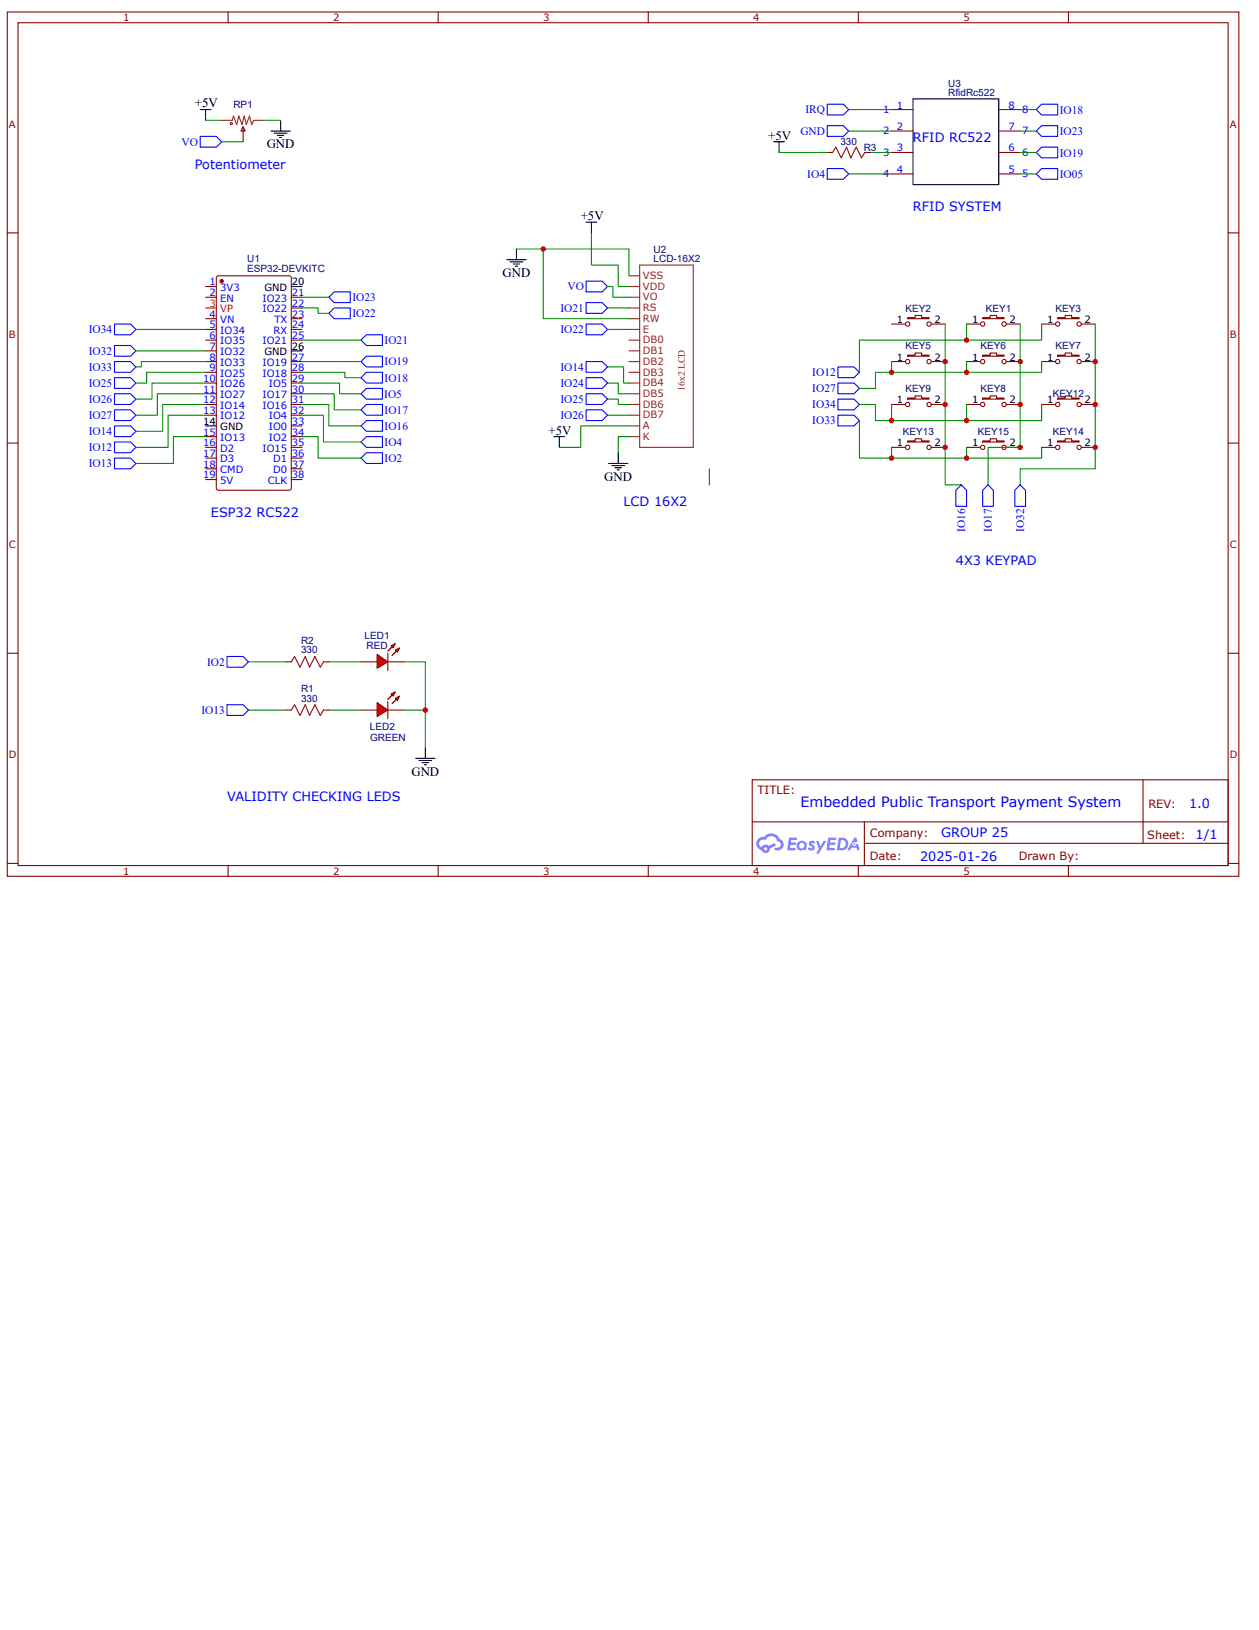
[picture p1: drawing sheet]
<svg xmlns="http://www.w3.org/2000/svg" width="216mm" height="279mm" viewBox="0 0 216 279" stroke-linecap="round" stroke-linejoin="round" font-family="sans-serif">
<g fill="none" stroke="#800" stroke-width=".18">
<path d="M1.3 2.1h211.1v148.1h-211.1zM3.1 3.9h207.5v144.5h-207.5zM39.1 2.1v1.8M75.1 2.1v1.8M111.2 2.1v1.8M147.2 2.1v1.8M183.2 2.1v1.8M1.3 39.9h1.8M210.6 39.9h1.8M1.3 75.9h1.8M210.6 75.9h1.8M1.3 112h1.8"/>
<path d="M210.6 112h1.8M129 133.7h81.6v14.7h-81.6zM196 133.7v10.9M1.3 148h1.8M39.1 148.4v1.8M75.1 148.4v1.8M111.2 148.4v1.8M129 140.9h81.5M147.2 148.4v1.8M148.2 144.6h62.3M148.2 140.9v7.3M183.2 148.4v1.8"/>
<path d="M210.6 148h1.8"/>
</g>
<g fill="#58f">
<path d="M138.9 144.2l.4-.1 .2 .1 .3 .2-.2 .3a.24 .24 0 0 0-.2-.2 .24 .24 0 0 0-.3 .1 .76 .76 0 0 1 .5 1l-.6 .2-.5-.3 .3-.3 .3 .2 .2-.1a.92 .92 0 0 1-.5-.9z"/>
<path d="M140 144.2h.4l.3 .9 .5-.9h.5l-1.3 2.1h-.4l.4-.8z"/>
<path d="M135.3 143.6h1.4v.2l-.2 .2h-.8l-.1 .4h.8l.2 .2-.2 .2h-.8l-.1 .6h.8h.1v.3l-1.4 .1z"/>
<path d="M142 143.6h1.4v.2l-.2 .2h-.8l-.1 .4h.8l.2 .2-.2 .2h-.8l-.1 .6h.8h.1v.3l-1.4 .1z"/>
<path d="M146.5 143.6h.4l.1 .6-.3 .2a.36 .36 0 0 0-.5 .1 .36 .36 0 0 0 .2 .5 .36 .36 0 0 0 .5-.3l.2-.1 .3 1.1h-.4l-.1-.4h-.9l-.2 .4h-.5z"/>
<path d="M143.8 143.6l-.3 2.2h.7a1.09 1.09 0 0 0 1.3-1.2 1.09 1.09 0 0 0-1.3-1zM144.2 144a.74 .74 0 0 1 .8 .8 .74 .74 0 0 1-1 .6z"/>
<path d="M136.9 144.3a.8 .8 0 0 0-.2 1.2 .8 .8 0 0 0 1.2 .1l.3 .2 .2-1.2-.3-.2a.73 .73 0 0 0-1.2-.1zM137 145a.47 .47 0 0 1 .9 0 .47 .47 0 0 1-.9 0z"/>
<path d="M130.1 143.8a1.15 1.15 0 0 0 .5 1.9 .73 .73 0 0 0 .8 .5 .73 .73 0 0 0 .6-.8l1-.5-.2-.4-1 .5a.74 .74 0 0 0-1.2 .3 .72 .72 0 0 1-.3-1.1 .72 .72 0 0 1 1-.2 1.08 1.08 0 0 1 1.1-.7 1.08 1.08 0 0 1 .9 .9 .59 .59 0 0 1 .6 .8 .59 .59 0 0 1-.9 .3l-.2 .2a.92 .92 0 0 0 1.1 .1 .99 .99 0 0 0 .5-1 .99 .99 0 0 0-.7-.8 1.59 1.59 0 0 0-2.7-.4l-.4 .1zM131 145.5a.3 .3 0 0 1 .6 0 .3 .3 0 0 1-.6 0z"/>
<circle cx="146.5" cy="144.7" r=".14"/>
</g>
<path d="M37.2 47.4l.3-.1h12.1l.3 .2 .1 36.2-.3 .3h-12.2l-.4-.2v-36.2z" fill="none" stroke="#800" stroke-width=".18"/>
<circle cx="38" cy="48.2" r=".28" fill="#800"/>
<g fill="none" stroke="#800" stroke-width=".18">
<path d="M35.3 49.1h1.8M35.3 51h1.8M35.3 54.6h1.8M35.3 56.5h1.8M35.3 58.3h1.8M50 51h1.8M50 54.6h1.8M50 56.5h1.8M50 58.3h1.8M50 52.8h1.8M35.3 60.1h1.8M35.3 62h1.8"/>
<path d="M35.3 63.8h1.8M35.3 65.7h1.8M35.3 67.5h1.8M35.3 69.3h1.8M35.3 71.2h1.8M35.3 74.8h1.8M35.3 76.7h1.8M35.3 78.5h1.8M50 62h1.8M50 63.8h1.8M50 65.7h1.8M50 67.5h1.8"/>
<path d="M50 69.3h1.8M50 71.2h1.8M50 74.8h1.8M50 76.7h1.8M50 78.5h1.8M50 73h1.8M35.3 80.4h1.8M35.3 82.2h1.8M50 80.4h1.8M50 82.2h1.8"/>
<circle cx="38" cy="48.2" r=".28"/>
</g>
<path d="M35.3 52.8h1.8" fill="none" stroke="#f00" stroke-width=".18"/>
<path d="M50 49.1h1.8M35.3 73h1.8M50 60.1h1.8" fill="none" stroke="#000" stroke-width=".18"/>
<g fill="none" stroke="#8d2323" stroke-width=".18">
<path d="M107.9 58.3h1.8M107.9 56.5h1.8M107.9 54.6h1.8M107.9 52.8h1.8M107.9 49.1h1.8M107.9 51h1.8M107.9 47.3h1.8M109.7 45.4h9.2v31.3h-9.2zM107.9 73h1.8M107.9 60.1h1.8M107.9 62h1.8M107.9 63.8h1.8"/>
<path d="M107.9 65.7h1.8M107.9 67.5h1.8M107.9 69.3h1.8M107.9 71.2h1.8M107.9 74.8h1.8"/>
</g>
<path d="M64.7 112.2l1.8 1.2-1.8 1.1z" fill="#f00"/>
<path d="M64.7 112.2l1.8 1.2-1.8 1.1zM66.5 112v2.9" fill="none" stroke="#800" stroke-width=".18"/>
<path d="M66.5 111.6l.7-.7z" fill="#800"/>
<path d="M67.2 110.9l-.7 .7" fill="none" stroke="#800" stroke-width=".18"/>
<path d="M67.2 112.3l.8-.7z" fill="#800"/>
<path d="M68 111.6l-.8 .7" fill="none" stroke="#800" stroke-width=".18"/>
<path d="M67.1 110.7l.7-.4-.4 .8z" fill="#f00"/>
<path d="M67.1 110.7l.7-.4-.4 .8z" fill="none" stroke="#800" stroke-width=".18"/>
<path d="M67.8 111.4l.7-.3-.3 .7z" fill="#f00"/>
<g fill="none" stroke="#800" stroke-width=".18">
<path d="M41.7 21.7l.4 .8h-.8zM41.7 21.7v2.6M152.9 55.5h2.4M155.6 54.4h1.3v-.3h1.1v.3h1.3v.2h-3.7zM159.7 55.5h2.4M165.8 55.5h2.3M168.5 54.4h1.3v-.3h1.1v.3h1.3v.2h-3.7zM172.6 55.5h2.3M178.6 55.5h2.4M181.4 54.4h1.3v-.3h1.1v.3h1.3v.2h-3.7zM185.4 55.5h2.4M152.9 62h2.4"/>
<path d="M152.9 69.3h2.4M152.9 76.7h2.4M155.6 60.9h1.3v-.4h1.1v.4h1.3v.2h-3.7zM155.6 68.2h1.3v-.3h1.1v.3h1.3v.2h-3.7zM155.6 75.6h1.3v-.4h1.1v.4h1.3v.2h-3.7zM159.7 62h2.4M159.7 69.3h2.4M159.7 76.7h2.4M165.8 62h2.3M165.8 69.3h2.3M165.8 76.7h2.3M168.5 60.9h1.3v-.4h1.1v.4h1.3v.2h-3.7z"/>
<path d="M168.5 68.2h1.3v-.3h1.1v.3h1.3v.2h-3.7zM168.5 75.6h1.3v-.4h1.1v.4h1.3v.2h-3.7zM172.6 62h2.3M172.6 69.3h2.3M172.6 76.7h2.3M178.6 62h2.4M178.6 69.3h2.4M178.6 76.7h2.4M181.4 60.9h1.3v-.4h1.1v.4h1.3v.2h-3.7zM181.4 68.2h1.3v-.3h1.1v.3h1.3v.2h-3.7zM181.4 75.6h1.3v-.4h1.1v.4h1.3v.2h-3.7zM185.4 62h2.4"/>
<path d="M185.4 69.3h2.4M185.4 76.7h2.4M49 113.4h1M55.5 113.4h.9M61.9 113.4h2.8M66.5 113.4h2.8M67.8 111.4l.7-.3-.3 .7zM49 121.7h1M55.5 121.7h.9"/>
<circle cx="155.6" cy="55.5" r=".37"/>
<circle cx="159.3" cy="55.5" r=".37"/>
<circle cx="168.5" cy="55.5" r=".37"/>
<circle cx="172.2" cy="55.5" r=".37"/>
<circle cx="181.4" cy="55.5" r=".37"/>
<circle cx="185.1" cy="55.5" r=".37"/>
<circle cx="155.6" cy="76.7" r=".37"/>
<circle cx="155.6" cy="69.3" r=".37"/>
<circle cx="155.6" cy="62" r=".37"/>
<circle cx="159.3" cy="76.7" r=".37"/>
<circle cx="159.3" cy="69.3" r=".37"/>
<circle cx="159.3" cy="62" r=".37"/>
<circle cx="168.5" cy="76.7" r=".37"/>
<circle cx="168.5" cy="69.3" r=".37"/>
<circle cx="168.5" cy="62" r=".37"/>
<circle cx="172.2" cy="76.7" r=".37"/>
<circle cx="172.2" cy="69.3" r=".37"/>
<circle cx="172.2" cy="62" r=".37"/>
<circle cx="181.4" cy="76.7" r=".37"/>
<circle cx="181.4" cy="69.3" r=".37"/>
<circle cx="181.4" cy="62" r=".37"/>
<circle cx="185.1" cy="76.7" r=".37"/>
<circle cx="185.1" cy="69.3" r=".37"/>
<circle cx="185.1" cy="62" r=".37"/>
</g>
<g fill="none" stroke="#a00000" stroke-width=".18">
<path d="M50 113.4l.5-.9 .9 1.9 .9-1.9 .8 1.9 .9-1.9 .9 1.9 .6-1M50 121.7l.5-.9 .9 1.8 .9-1.8 .8 1.8 .9-1.8 .9 1.8 .6-.9"/>
<circle cx="39.7" cy="21.2" r=".18"/>
</g>
<g fill="none" stroke="#080" stroke-width=".18">
<path d="M35.3 20.6h2.7M38 24.3h3.7M45.4 20.6h2.7M88.6 42.7h19.3v4.6M93.2 42.7v11.9h14.7M104.2 49.1h.9v1.9h2.8M162.1 55.5v27.6h2.7M165.8 55.5v2.8M174.9 55.5v21.2h-5.5v6.4M178.6 55.5v2.8h-31.2v5.5M187.8 55.5v24.9h-12.9v2.7M35.3 69.3h-7.4v4.6h-4.6"/>
<path d="M35.3 67.5h-8.3v3.7h-3.7M35.3 65.7h-9.2v2.7h-2.8M35.3 63.8h-10.2v1.9h-1.8M35.3 74.8h-5.6v4.6h-6.4M107.9 74.8h-1.9v2.8M107.9 73h-8.3v3.7h-3.7M147.4 69.3h2.7v2.8h28.5v-2.8M147.4 72.1v6.4h31.2v-1.8M152.9 62v1.8M152.9 69.3v2.8M152.9 76.7v1.8M165.8 62v1.8"/>
<path d="M165.8 69.3v2.8M165.8 76.7v1.8M178.6 62v1.8h-28.5v2.8h-2.7M121.6 80.4v2.7"/>
</g>
<g fill="none" stroke="#00f" stroke-width=".18">
<path d="M34.3 23.4h2.8l.9 .9-.9 .9h-2.8zM100.5 48.2h2.8l.9 .9-.9 .9h-2.8zM19.6 78.5h2.8l.9 .9-.9 1h-2.8zM19.6 64.7h2.8l.9 1-.9 .9h-2.8zM19.6 67.5h2.8l.9 .9-.9 .9h-2.8zM19.6 70.3h2.8l.9 .9-.9 .9h-2.8zM19.6 73h2.8l.9 .9-.9 .9h-2.8zM143.7 62.9h2.8l.9 .9-.9 .9h-2.8zM143.7 65.7h2.8l.9 .9-.9 .9h-2.8zM143.7 68.4h2.8l.9 .9-.9 1h-2.8zM143.7 71.2h2.8l.9 .9-.9 .9h-2.8zM164.8 83.1l1 .9v2.8h-1.9v-2.8z"/>
<path d="M169.4 83.1l1 .9v2.8h-1.9v-2.8zM174.9 83.1l1 .9v2.8h-1.9v-2.8z"/>
</g>
<path d="M38 20.6h1.9l.1-.7 .6 1.5 .4-1.5 .5 1.5 .4-1.5 .3 1.5 .6-1.5 .4 1.5 .3-.8h1.9" fill="none" stroke="#8d2323" stroke-width=".18"/>
<g fill="none" stroke="#000" stroke-width=".18">
<path d="M34.3 18.8h1.9M35.3 18.8v1.8M46.5 22.5h3.3M47 22.8h2.2M47.6 23.2h1.1M47.9 23.6h.4M48.1 20.6v1.9M95 74.8h1.8M95.9 74.8v1.9M104.4 79.4h3.3M104.9 79.8h2.2M106 77.6v1.8"/>
<path d="M105.5 80.2h1.1M105.8 80.5h.4"/>
</g>
<path d="M64.7 120.4l1.8 1.3-1.8 1.1z" fill="#f00"/>
<path d="M64.7 120.4l1.8 1.3-1.8 1.1zM66.5 120.2v3" fill="none" stroke="#800" stroke-width=".18"/>
<path d="M66.5 119.9l.7-.8z" fill="#800"/>
<path d="M67.2 119.1l-.7 .8" fill="none" stroke="#800" stroke-width=".18"/>
<path d="M67.2 120.6l.8-.7z" fill="#800"/>
<path d="M68 119.9l-.8 .7" fill="none" stroke="#800" stroke-width=".18"/>
<path d="M67.1 119l.7-.4-.4 .7z" fill="#f00"/>
<path d="M67.1 119l.7-.4-.4 .7z" fill="none" stroke="#800" stroke-width=".18"/>
<path d="M67.8 119.7l.7-.4-.3 .8z" fill="#f00"/>
<g fill="none" stroke="#800" stroke-width=".18">
<path d="M152.9 18.8h3.7M171.3 18.8h3.6M141.9 26.1h.9M148.3 26.1h.9M152.9 22.5h3.7M152.9 26.1h3.7M152.9 29.8h3.7M171.3 22.5h3.6M171.3 26.1h3.6M171.3 29.8h3.6M67.8 119.7l.7-.4-.3 .8zM61.9 121.7h2.8"/>
<path d="M66.5 121.7h2.8"/>
</g>
<g fill="none" stroke="#00f" stroke-width=".18">
<path d="M141.9 17.9h2.7l.9 .9-.9 .9h-2.7zM177.7 18.8l.9-.9h2.8v1.8h-2.8zM141.9 21.5h2.7l.9 1-.9 .9h-2.7zM141.9 28.9h2.7l.9 .9-.9 .9h-2.7zM177.7 22.5l.9-1h2.8v1.9h-2.8zM177.7 26.1l.9-.9h2.8v1.9h-2.8zM177.7 29.8l.9-.9h2.8v1.8h-2.8zM19.6 59.2h2.8l.9 .9-.9 1h-2.8zM19.6 55.5h2.8l.9 1-.9 .9h-2.8zM56.4 51l.9-1h2.8v1.9h-2.8zM56.4 53.7l.9-.9h2.8v1.8h-2.8zM61.9 58.3l.9-.9h2.8v1.8h-2.8z"/>
<path d="M100.5 51.9h2.8l.9 .9-.9 .9h-2.8zM100.5 55.5h2.8l.9 1-.9 .9h-2.8zM19.6 62h2.8l.9 .9-.9 .9h-2.8zM19.6 75.8h2.8l.9 .9-.9 .9h-2.8zM61.9 73l.9-.9h2.8v1.8h-2.8zM61.9 70.3l.9-1h2.8v1.9h-2.8zM61.9 62l.9-.9h2.8v1.8h-2.8zM61.9 64.7l.9-.9h2.8v1.9h-2.8zM61.9 67.5l.9-.9h2.8v1.8h-2.8zM61.9 75.8l.9-1h2.8v1.9h-2.8zM61.9 78.5l.9-.9h2.8v1.8h-2.8zM100.5 64.7h2.8l.9 1-.9 .9h-2.8z"/>
<path d="M100.5 67.5h2.8l.9 .9-.9 .9h-2.8zM100.5 70.3h2.8l.9 .9-.9 .9h-2.8zM100.5 62h2.8l.9 .9-.9 .9h-2.8zM38.9 112.5h2.8l.9 .9-.9 1h-2.8zM38.9 120.8h2.8l.9 .9-.9 .9h-2.8z"/>
</g>
<g fill="none" stroke="#080" stroke-width=".18">
<path d="M145.5 18.8h7.4M174.9 18.8h2.8M101.4 39.9v5.5h4.6v3.7h1.9M133.6 26.1h8.3M145.5 22.5h7.4M145.5 29.8h7.4M149.2 26.1h3.7M174.9 22.5h2.8M174.9 26.1h2.8M174.9 29.8h2.8M23.3 56.5h12M51.8 52.8h2.8v.9h1.8"/>
<path d="M51.8 51h4.6M51.8 58.3h10.1M104.2 52.8h3.7M104.2 56.5h3.7M23.3 60.1h12M35.3 62h-11.1v.9h-.9M35.3 71.2h-6.5v5.5h-5.5M51.8 63.8h7.3v.9h2.8M51.8 65.7h6.4v1.8h3.7M51.8 67.5h5.5v2.8h4.6M51.8 69.3h4.6v3.7h5.5M51.8 71.2h3.7v4.6h6.4"/>
<path d="M51.8 74.8h2.8v3.7h7.3M51.8 62h10.1M104.2 62.9h2.7v2.8h1M104.2 65.7h1.8v1.8h1.9M104.2 68.4h1.8v.9h1.9M104.2 71.2h3.7M42.6 113.4h6.4M56.4 113.4h5.5M69.3 113.4h3.6v14.7M42.6 121.7h6.4M56.4 121.7h5.5M69.3 121.7h3.6"/>
</g>
<g fill="none" stroke="#000" stroke-width=".18">
<path d="M156.6 16.9h14.7v14.8h-14.7zM100.5 38.1h1.8M101.4 38.1v1.8M132.7 24.3h1.8M133.6 24.3v1.8M86.9 44.5h3.3M87.5 44.9h2.2M88 45.3h1.1M88.4 45.6h.3M88.6 42.7v1.8M71.3 130h3.3M71.8 130.4h2.2"/>
<path d="M72.4 130.7h1.1M72.8 131.1h.3M72.9 128.1v1.9"/>
</g>
<path d="M142.8 26.1l.5-.9 1 1.9 .9-1.9 .7 1.9 .9-1.9 .9 1.9 .6-1" fill="none" stroke="#a00000" stroke-width=".18"/>
<g fill="#c00">
<circle cx="187.8" cy="62" r=".46"/>
<circle cx="187.8" cy="69.3" r=".46"/>
<circle cx="174.9" cy="69.3" r=".46"/>
<circle cx="174.9" cy="62" r=".46"/>
<circle cx="162.1" cy="62" r=".46"/>
<circle cx="162.1" cy="69.3" r=".46"/>
<circle cx="165.8" cy="58.3" r=".46"/>
<circle cx="165.8" cy="63.8" r=".46"/>
<circle cx="152.9" cy="63.8" r=".46"/>
<circle cx="152.9" cy="72.1" r=".46"/>
<circle cx="152.9" cy="78.5" r=".46"/>
<circle cx="165.8" cy="72.1" r=".46"/>
<circle cx="165.8" cy="78.5" r=".46"/>
<circle cx="162.1" cy="76.7" r=".46"/>
<circle cx="174.9" cy="76.7" r=".46"/>
<circle cx="187.8" cy="76.7" r=".46"/>
<circle cx="72.9" cy="121.7" r=".46"/>
<circle cx="93.2" cy="42.7" r=".46"/>
</g>
<text font-size="2.5" fill="#00f" x="137.3" y="138.3">Embedded Public Transport Payment System</text>
<g font-size="2.2">
<text x="33.4" y="18.4">+5V</text>
<text x="131.8" y="23.9">+5V</text>
<text x="45.7" y="25.4">GND</text>
<text x="99.6" y="37.7">+5V</text>
<text x="86.2" y="47.5">GND</text>
<text x="94.1" y="74.5">+5V</text>
<text x="103.6" y="82.4">GND</text>
<text x="70.5" y="132.9">GND</text>
</g>
<g font-size="2.2" fill="#00f">
<text x="33.4" y="28.9">Potentiometer</text>
<text x="156.6" y="24.3">RFID RC522</text>
<text x="156.6" y="36.2">RFID SYSTEM</text>
<text x="36.2" y="88.6">ESP32 RC522</text>
<text x="106.9" y="86.8">LCD 16X2</text>
<text x="163.9" y="96.9">4X3 KEYPAD</text>
<text x="38.9" y="137.3">VALIDITY CHECKING LEDS</text>
<text x="161.4" y="143.5">GROUP 25</text>
<text x="203.9" y="138.5">1.0</text>
<text x="205" y="143.9">1/1</text>
<text x="157.8" y="147.5">2025-01-26</text>
</g>
<g font-size="2" fill="#00f">
<text x="137.2" y="23.1">GND</text>
<text x="138.1" y="19.4">IRQ</text>
<text x="181.7" y="19.5">IO18</text>
<text x="181.7" y="23.2">IO23</text>
<text x="31.1" y="25">VO</text>
<text x="181.7" y="26.8">IO19</text>
<text x="138.4" y="30.5">IO4</text>
<text x="181.7" y="30.5">IO05</text>
<text x="60.4" y="51.7">IO23</text>
<text x="96.1" y="53.5">IO21</text>
<text x="97.3" y="49.8">VO</text>
<text x="15.2" y="57.1">IO34</text>
<text x="60.4" y="54.4">IO22</text>
<text x="65.9" y="59">IO21</text>
<text x="96.1" y="57.1">IO22</text>
<text x="15.2" y="63.6">IO33</text>
<text x="15.2" y="60.8">IO32</text>
<text x="66" y="62.6">IO19</text>
<text x="66" y="65.4">IO18</text>
<text x="96.1" y="63.6">IO14</text>
<text x="139.3" y="64.5">IO12</text>
<text x="15.2" y="66.3">IO25</text>
<text x="15.2" y="69.1">IO26</text>
<text x="15.2" y="71.8">IO27</text>
<text x="65.9" y="68.2">IO5</text>
<text x="66" y="70.9">IO17</text>
<text x="96.1" y="66.3">IO24</text>
<text x="96.1" y="69.1">IO25</text>
<text x="96.1" y="71.8">IO26</text>
<text x="139.3" y="67.2">IO27</text>
<text x="139.3" y="70">IO34</text>
<text x="15.2" y="74.6">IO14</text>
<text x="15.2" y="77.3">IO12</text>
<text x="66" y="73.7">IO16</text>
<text x="66" y="76.4">IO4</text>
<text x="139.3" y="72.8">IO33</text>
<text x="15.2" y="80.1">IO13</text>
<text x="66" y="79.2">IO2</text>
<text x="165.5" y="91.2" transform="rotate(-90 165.5 91.2)">IO16</text>
<text x="170.1" y="91.2" transform="rotate(-90 170.1 91.2)">IO17</text>
<text x="175.6" y="91.2" transform="rotate(-90 175.6 91.2)">IO32</text>
<text x="35.5" y="114.1">IO2</text>
<text x="34.5" y="122.4">IO13</text>
</g>
<g font-size="2" fill="#800">
<text x="129.9" y="136.1">TITLE:</text>
<text x="149.1" y="143.5">Company:</text>
<text x="196.7" y="143.8">Sheet:</text>
<text x="196.9" y="138.5">REV:</text>
<text x="149.1" y="147.5">Date:</text>
<text x="174.7" y="147.5">Drawn By:</text>
</g>
<g font-size="1.7" fill="#800">
<text x="21.1" y="3.6">1</text>
<text x="57.1" y="3.6">2</text>
<text x="93.2" y="3.6">3</text>
<text x="129.2" y="3.6">4</text>
<text x="165.2" y="3.6">5</text>
<text x="1.5" y="21.9">A</text>
<text x="210.9" y="21.9">A</text>
<text x="1.5" y="57.9">B</text>
<text x="210.9" y="57.9">B</text>
<text x="1.5" y="94">C</text>
<text x="210.9" y="94">C</text>
<text x="1.5" y="130">D</text>
<text x="210.9" y="130">D</text>
<text x="21.1" y="149.9">1</text>
<text x="57.1" y="149.9">2</text>
<text x="93.2" y="149.9">3</text>
<text x="129.2" y="149.9">4</text>
<text x="165.2" y="149.9">5</text>
</g>
<g font-size="1.7" fill="#000080">
<text x="162.6" y="16.4">RfidRc522</text>
<text x="162.6" y="14.8">U3</text>
<text x="40" y="18.5">RP1</text>
<text x="144.1" y="24.9">330</text>
<text x="148.1" y="25.8">R3</text>
<text x="42.4" y="46.7">ESP32-DEVKITC</text>
<text x="42.4" y="45">U1</text>
<text x="112.1" y="44.9">LCD-16X2</text>
<text x="112.1" y="43.3">U2</text>
<text x="155.3" y="53.4">KEY2</text>
<text x="169.1" y="53.4">KEY1</text>
<text x="181" y="53.4">KEY3</text>
<text x="155.3" y="59.9">KEY5</text>
<text x="168.2" y="59.9">KEY6</text>
<text x="181" y="59.9">KEY7</text>
<text x="155.3" y="67.2">KEY9</text>
<text x="168.2" y="67.2">KEY8</text>
<text x="180.5" y="68.1">KEY12</text>
<text x="154.8" y="74.6">KEY13</text>
<text x="167.7" y="74.6">KEY15</text>
<text x="180.5" y="74.6">KEY14</text>
<text x="51.6" y="112">330</text>
<text x="51.6" y="110.4">R2</text>
<text x="62.5" y="109.5">LED1</text>
<text x="62.9" y="111.3">RED</text>
<text x="51.6" y="118.6">R1</text>
<text x="51.6" y="120.2">330</text>
<text x="63.4" y="125.1">LED2</text>
<text x="63.5" y="126.9">GREEN</text>
</g>
<g font-size="1.7" fill="#00f">
<text x="151.4" y="19.3">1</text>
<text x="151.4" y="23">2</text>
<text x="153.8" y="18.6">1</text>
<text x="153.8" y="22.3">2</text>
<text x="172.9" y="22.3">7</text>
<text x="172.9" y="18.6">8</text>
<text x="175.3" y="23">7</text>
<text x="175.3" y="19.3">8</text>
<text x="151.4" y="26.7">3</text>
<text x="153.8" y="26">3</text>
<text x="153.8" y="29.6">4</text>
<text x="172.9" y="29.6">5</text>
<text x="172.9" y="26">6</text>
<text x="175.3" y="26.7">6</text>
<text x="151.4" y="30.4">4</text>
<text x="175.3" y="30.4">5</text>
<text x="35.9" y="48.9">1</text>
<text x="35.9" y="50.8">2</text>
<text x="37.8" y="49.9">3V3</text>
<text x="37.8" y="51.7">EN</text>
<text x="45" y="51.7">IO23</text>
<text x="45" y="53.5">IO22</text>
<text x="50.1" y="50.8">21</text>
<text x="50.1" y="52.6">22</text>
<text x="35.9" y="54.4">4</text>
<text x="35.9" y="56.3">5</text>
<text x="35.9" y="58.1">6</text>
<text x="35.9" y="60">7</text>
<text x="37.8" y="55.4">VN</text>
<text x="37.8" y="57.2">IO34</text>
<text x="37.8" y="59">IO35</text>
<text x="45" y="59">IO21</text>
<text x="46.9" y="57.2">RX</text>
<text x="47" y="55.4">TX</text>
<text x="50.1" y="54.4">23</text>
<text x="50.1" y="56.3">24</text>
<text x="50.1" y="58.1">25</text>
<text x="34.8" y="65.5">10</text>
<text x="35.9" y="61.8">8</text>
<text x="35.9" y="63.6">9</text>
<text x="37.8" y="60.9">IO32</text>
<text x="37.8" y="62.7">IO33</text>
<text x="37.8" y="64.6">IO25</text>
<text x="45" y="62.7">IO19</text>
<text x="45" y="64.6">IO18</text>
<text x="50.1" y="61.8">27</text>
<text x="50.1" y="63.6">28</text>
<text x="50.1" y="65.5">29</text>
<text x="34.8" y="67.3">11</text>
<text x="34.8" y="69.2">12</text>
<text x="34.8" y="71">13</text>
<text x="37.8" y="66.4">IO26</text>
<text x="37.8" y="68.2">IO27</text>
<text x="37.8" y="70.1">IO14</text>
<text x="37.8" y="71.9">IO12</text>
<text x="45" y="68.2">IO17</text>
<text x="45" y="70.1">IO16</text>
<text x="46.1" y="66.4">IO5</text>
<text x="46.1" y="71.9">IO4</text>
<text x="50.1" y="67.3">30</text>
<text x="50.1" y="69.2">31</text>
<text x="50.1" y="71">32</text>
<text x="34.8" y="74.7">15</text>
<text x="34.8" y="76.5">16</text>
<text x="37.8" y="75.6">IO13</text>
<text x="37.8" y="77.4">D2</text>
<text x="45" y="77.4">IO15</text>
<text x="46.1" y="73.7">IO0</text>
<text x="46.1" y="75.6">IO2</text>
<text x="50.1" y="72.8">33</text>
<text x="50.1" y="74.7">34</text>
<text x="50.1" y="76.5">35</text>
<text x="34.8" y="78.3">17</text>
<text x="34.8" y="80.2">18</text>
<text x="34.8" y="82">19</text>
<text x="37.8" y="79.3">D3</text>
<text x="37.8" y="81.1">CMD</text>
<text x="37.8" y="82.9">5V</text>
<text x="45.9" y="82.9">CLK</text>
<text x="46.9" y="79.3">D1</text>
<text x="46.9" y="81.1">D0</text>
<text x="50.1" y="78.3">36</text>
<text x="50.1" y="80.2">37</text>
<text x="50.1" y="82">38</text>
</g>
<g font-size="1.7" fill="#8d2323">
<text x="110.2" y="47.8">VSS</text>
<text x="110.2" y="53.3">RS</text>
<text x="110.2" y="49.7">VDD</text>
<text x="110.2" y="51.5">VO</text>
<text x="110.2" y="58.9">DB0</text>
<text x="110.2" y="57">E</text>
<text x="110.2" y="55.2">RW</text>
<text x="110.2" y="60.7">DB1</text>
<text x="110.2" y="62.5">DB2</text>
<text x="110.2" y="64.4">DB3</text>
<text x="110.2" y="66.2">DB4</text>
<text x="110.2" y="68">DB5</text>
<text x="110.2" y="69.9">DB6</text>
<text x="110.2" y="71.7">DB7</text>
<text x="117.4" y="66.9" transform="rotate(-90 117.4 66.9)">16x2 LCD</text>
<text x="110.2" y="73.6">A</text>
<text x="110.2" y="75.4">K</text>
</g>
<g font-size="1.7" fill="#f00">
<text x="35.9" y="52.6">3</text>
<text x="37.8" y="53.5">VP</text>
</g>
<g font-size="1.7">
<text x="45.3" y="49.9">GND</text>
<text x="50.1" y="48.9">20</text>
<text x="50.1" y="60">26</text>
<text x="153.8" y="55.4">1</text>
<text x="160.2" y="55.4">2</text>
<text x="166.7" y="55.4">1</text>
<text x="173.1" y="55.4">2</text>
<text x="179.6" y="55.4">1</text>
<text x="186" y="55.4">2</text>
<text x="45.3" y="60.9">GND</text>
<text x="153.8" y="61.8">1</text>
<text x="160.2" y="61.8">2</text>
<text x="166.7" y="61.8">1</text>
<text x="173.1" y="61.8">2</text>
<text x="179.6" y="61.8">1</text>
<text x="186" y="61.8">2</text>
<text x="153.8" y="69.2">1</text>
<text x="160.2" y="69.2">2</text>
<text x="166.7" y="69.2">1</text>
<text x="173.1" y="69.2">2</text>
<text x="179.6" y="69.2">1</text>
<text x="186" y="69.2">2</text>
<text x="34.8" y="72.8">14</text>
<text x="37.8" y="73.7">GND</text>
<text x="153.8" y="76.5">1</text>
<text x="160.2" y="76.5">2</text>
<text x="166.7" y="76.5">1</text>
<text x="173.1" y="76.5">2</text>
<text x="179.6" y="76.5">1</text>
<text x="186" y="76.5">2</text>
</g>
</svg>
